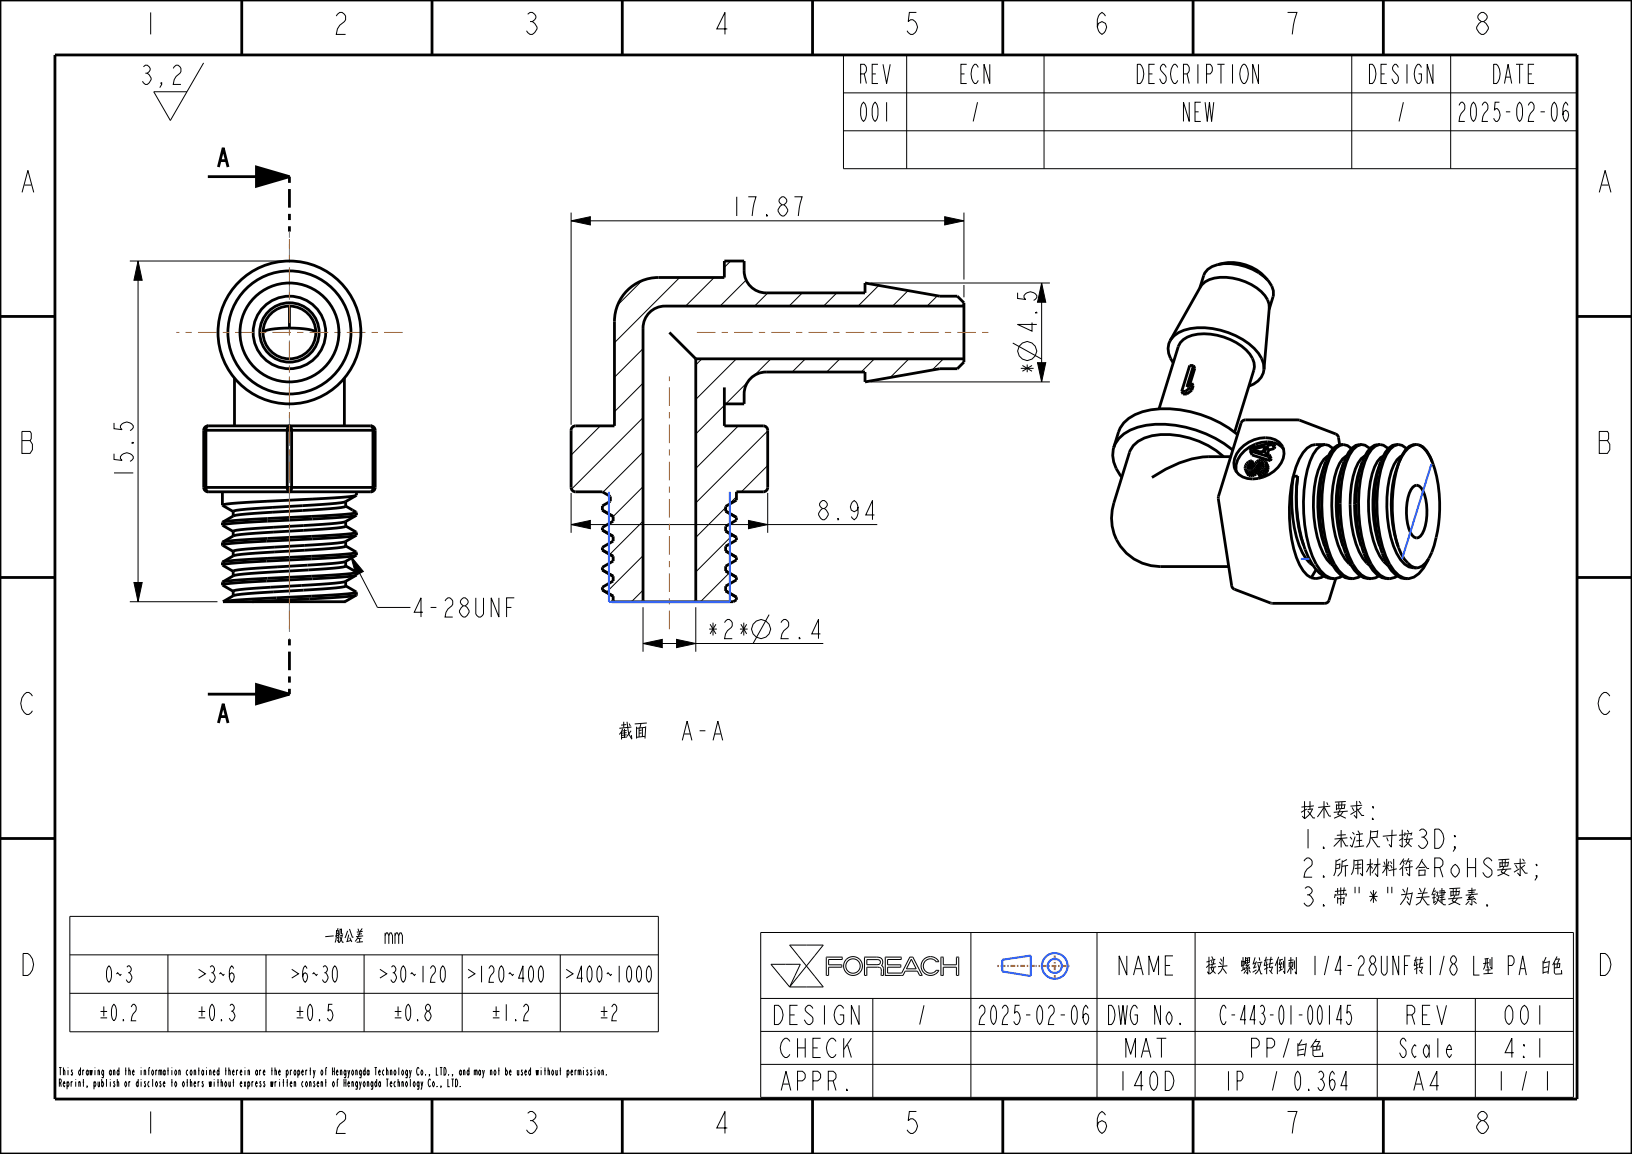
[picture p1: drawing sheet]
<svg xmlns="http://www.w3.org/2000/svg" width="297mm" height="210mm" viewBox="0 0 297 210" stroke-linecap="round" stroke-linejoin="round" font-family="sans-serif">
<g fill="none" stroke="#000" stroke-width=".18">
<path d="M26.1 12.2l.4-.3a.8 .8 0 0 1 .8 .8l-.5 .6a1.59 1.59 0 0 1 .7 1.2 1.15 1.15 0 0 1-1 .9l-.6-.6M26.5 13.3h.3M29.4 15.4l-.1-.3h.1v.3l-.3 .5M31.5 12.4l.6-.5h.3l.5 .5a1.35 1.35 0 0 1-.8 1.5l-.4 .6-.2 .9h1.4M37.1 11.4l-6.1 10.5-3-5.2h6M153.5 10h133.5v20.7h-133.5zM153.5 16.9h133.5M165 10v20.7M190 10v20.7M207 11.7a.96 .96 0 0 1 1 .9 2.6 2.6 0 0 1-.5 2.6h-.5zM229 11.7v3.5l-1-3.5v3.5M246 10v20.7"/>
<path d="M264 10v20.7M265.5 19.2l.4-.6h.3a1.25 1.25 0 0 1-.3 2l-.2 .6-.2 .9h1.1M285.3 19.2l-.3-.6a2.91 2.91 0 0 0 0 3.5 1.6 1.6 0 0 0 .3-1.7l-.3-.3-.4 .3-.2 .5M103.9 38.7v38.6M144.6 35.8h1.4l-.5 2.1-.2 1.4M153.5 23.8h133.5M171.9 39.4l3.5 .8-3.5 .7zM175.4 38.7v12.2M23.6 47.5h28.1M25.1 47.5l.8 3.5h-1.5zM25.1 47.5v62M103.9 40.2l3.5-.8v1.5z"/>
<path d="M103.9 40.2h71.5M116.8 51.1l-4.4 4.4M123.7 50.5l-11.9 11.9M130 50.5l-5.2 5.2M133 47.5l-1.2 1.2M135.8 51l-4.7 4.7M139.7 53.3l-2.4 2.4M146 53.3l-2.4 2.4M152.3 53.3l-2.4 2.4M158.4 51.5h32.7M159.9 51.9l-3.7 3.8M165.3 52.9l-2.9 2.8"/>
<path d="M170.6 53.8l-1.9 1.9M175.4 51.9v2.2M175.4 55.3l-.4 .4M189.6 51.5l.7 3.5h-1.5zM189.6 51.5v18M20.8 77v1l1.4 .2-.3-.4a1.12 1.12 0 0 1 1.8-.8l.6 .5v.3l-.6 .6M109.3 77.5l-5.4 5.3M117 63.5l-5.2 5.2M117 69.7l-5.2 5.2M117 76l-13 13M127.7 65.3l-1.1 1.1M131.8 73.8l-5.2 5.2"/>
<path d="M134 65.3l-7.4 7.4M134.4 77.5l-7.8 7.7M136.1 69.4l-4 4.1M139.7 78.4l-13.1 13.1M140.3 65.3l-3.1 3.1M146.6 65.3l-2.4 2.4M152.8 65.3l-2.4 2.4M158.4 69.5h32.7M159.1 65.3l-2.4 2.4M165.4 65.3l-3.4 3.4M171.7 65.3l-2.1 2M184.3 62.4l5.3 2.9"/>
<path d="M188.8 66h1.5l-.7 3.5zM103.9 95.5l3.5-.8v1.5zM103.9 89.7v7.3M103.9 95.5h55.8M117 88.6l-5.4 5.4M117 82.3l-7.3 7.3M117 94.8l-6 6.1M132.1 92.4l-5.5 5.4M133.3 97.4l-6.7 6.7M134 90.4l-1.4 1.5M136.2 94.7l3.5 .8-3.5 .7zM139.7 89.7v7.3"/>
<path d="M139.7 84.7l-4.8 4.8M159.1 93.7h-1.5l1.2-2.6v3.5M23.6 109.5h16M24.4 106h1.5l-.8 3.5zM63.8 101.2l2.3 2.8-1.3 .7zM63.8 101.2l4.9 9.3h6M92.2 110.5h.9M93.6 108.8h-1.4v3.5M117 117.1l3.5-.7v1.5zM117 117.1h32.8M117 110.5v8.1M117 101.1l-6.6 6.7"/>
<path d="M117 107.4l-2.1 2.1M123.1 116.4l3.5 .7-3.5 .8zM126.6 110.5v8.1M132.7 104.3l-5.2 5.2M140 111.9l-2.9 5.2M12.7 166.8h107.1v21h-107.1zM12.7 173.8h107.1M30.6 173.8v14M48.4 173.8v14M66.3 173.8v14M70.1 170.3l.2-.5h.2l.3 .5v1.5M84.1 173.8v14"/>
<path d="M102 173.8v14M138.4 169.7h147.9v30h-147.9zM140.3 175.5h5.3l-1.9 4.1zM143.7 172h6.1l-3 3.8zM146.8 175.8l3 3.8h-6.1M146.8 175.8l-3.1 3.8M150.8 177.5v-1.5h2.4v-.4h-2.4v-1h2.4l.1-.4h-2.9v3.3h.4M157.8 174.6l2.1 .1 .3 .1v.4l-.4 .3h-2zM157.8 177.5v-1.5h1.9l.4 .1 .2 .2 .1 1.2h.4M160.8 177.5v-1.3l-.4-.5 .2-.6-.2-.7-.7-.2h-2.3l-.1 3.3h.5M164.3 177.5h.1M165.9 174.6l.8 1.7h-1.7z"/>
<path d="M166.1 174.2h-.5l-1.5 2.9h-2.6v-1.1h2.4v-.4h-2.4v-1h2.5v-.4h-2.9v3.3h3.2M166.1 174.2h.1M166.1 174.2l1.7 3.3h-.4l-.4-.8h-2.3l-.4 .8M170.4 175l-.7-.5h-.8l-.6 .5-.3 .8 .3 .8 .6 .4h.8l.7-.4M170.4 176.6h.1M170.4 175h.1M170.4 176.6h.4M170.4 175h.5l-.4-.5-.5-.3-.7-.1-.7 .1-.5 .4-.3 .5-.2 .5 .1 .7 .5 .8 1 .4 1-.2 .7-.7M170.8 176.6h.1M171.2 174.2h.5v1.4h2.4v-1.4h.4v3.3h-.4v-1.5h-2.4v1.5h-.5zM176.7 169.7v30M199.6 169.7v30"/>
<path d="M217.5 169.7v30M12.7 180.8h107.1M50.7 195.1h.3l-.1-.4a.68 .68 0 0 0 0 1l.1-.3M52.1 195.1l.2-.4a.58 .58 0 0 1-.1 1l-.1-.4M52.1 194.7v1.4M52.8 197.2h.3l-.1-.4a.68 .68 0 0 0 0 1l.1-.3M52.8 194.7v1M53.1 194.8l-.2-.1-.1 .3M53.5 197.1l.2-.3 .1 1M53.5 196.8v1M53.7 194.7a.68 .68 0 0 1 0 1 .68 .68 0 0 1 0-1zM54.2 195.1l.2-.4a.58 .58 0 0 1-.1 1l-.1-.4"/>
<path d="M54.2 194.7v1.4M54.9 195.1h.3l-.1-.4a.68 .68 0 0 0 0 1l.1-.3M55.2 196.9l-.1-.1a.68 .68 0 0 0 0 1l.1-.2M55.6 194.7v1M55.8 196.8a.68 .68 0 0 1 0 1 .68 .68 0 0 1 0-1zM55.9 194.8l-.2-.1-.1 .3M56.3 197.1l.2-.3 .1 1M56.3 194.8h.3M56.3 196.8v1M56.5 194.3v1.4M57 194.7l.2 .8-.2 .6M57.3 196.9l-.1-.1-.1 .1a.52 .52 0 0 1 0 .9l-.1-.3"/>
<path d="M57.4 194.7l-.2 .8M57.7 197.2h.3l-.1-.4a.68 .68 0 0 0 0 1l.1-.3M58.4 197.1l.2-.3 .1 1M58.4 196.8v1M58.6 194.7a.68 .68 0 0 1 0 1 .68 .68 0 0 1 0-1zM59.1 196.9h.3M59.2 194.8h.2M59.3 196.4v1.4M59.5 194.4l-.1-.1-.1 .2v1.2M60.7 196.8a.68 .68 0 0 1 0 1 .68 .68 0 0 1 0-1zM61.3 196.9h.2M61.6 196.5l-.1-.1-.1 .2v1.2"/>
<path d="M81.5 196.4v1.4h.4M82.4 196.4v1.4M82.9 196.4h.2a1.23 1.23 0 0 1 0 1.4h-.2zM83.7 197.6l.1 .2zM101.8 194.8h.3M102 194.3v1.4M103.2 195.1l.2-.4a.58 .58 0 0 1-.1 1l-.1-.4M103.2 194.7v1.4M103.9 195.1h.3l-.1-.4a.68 .68 0 0 0 0 1l.1-.3M104.6 194.7v1M104.9 194.8l-.2-.1-.1 .3M105.2 195l.2-.3 .1 1"/>
<path d="M105.2 194.7v1M105.5 195l.2-.3v1M106.2 194.3v.1M106.2 194.7v1M107 194.8l-.1-.1-.1 .1a.52 .52 0 0 1 0 .9l-.1-.3M107.7 194.8l-.1-.1-.1 .1a.52 .52 0 0 1 0 .9l-.1-.3M108.3 194.3v.1M108.3 194.7v1M109 194.7a.68 .68 0 0 1 0 1 .68 .68 0 0 1 0-1zM109.5 195l.2-.3 .1 1M109.5 194.7v1M110.3 195.5l.1 .2z"/>
<path d="M138.4 181.7h147.9M138.4 187.7h147.9M138.4 193.7h147.9M158.8 181.7v18M178.2 183.5l.4-.6h.2a1.25 1.25 0 0 1-.2 2.1l-.3 .6-.1 .8h1M198 183.5l-.4-.6a2.91 2.91 0 0 0 0 3.5 1.6 1.6 0 0 0 .4-1.7l-.4-.3-.4 .3-.1 .6M223.1 183.5l-.3-.6a.94 .94 0 0 0-.7 .9 2.98 2.98 0 0 0 .5 2.6h.2l.3-.5M245.9 182.9h-.7l-.1 1.5 .2-.3h.2a1.77 1.77 0 0 1 0 2.3h-.2l-.3-.5M250.6 181.7v18M268.5 181.7v18"/>
<circle cx="186.9" cy="63.9" r="1.72"/>
<circle cx="138.5" cy="114.5" r="1.72"/>
<circle cx="155.2" cy="175.8" r="1.31"/>
<circle cx="155.2" cy="175.8" r="1.71"/>
</g>
<g fill="#000">
<path d="M46.7 30.4l6 1.7-6 1.8zM25.1 47.5l.8 3.5h-1.5zM103.9 40.2l3.5-.8v1.5zM171.9 39.4l3.5 .8-3.5 .7zM189.6 51.5l.7 3.5h-1.5zM188.8 66h1.5l-.7 3.5zM103.9 95.5l3.5-.8v1.5zM136.2 94.7l3.5 .8-3.5 .7zM24.4 106h1.5l-.8 3.5zM63.8 101.2l2.3 2.8-1.3 .7zM117 117.1l3.5-.7v1.5zM123.1 116.4l3.5 .7-3.5 .8z"/>
<path d="M46.7 124.6l6 1.7-6 1.8z"/>
</g>
<g fill="none" stroke="#000" stroke-width=".51">
<path d="M0 0h297v210h-297zM10 10h277v190h-277zM44 .1v10M78.6 .1v10M113.2 .1v10M147.9 .1v10M182.5 .1v10M217.1 .1v10M251.7 .1v10M37.8 32.1h14.9M46.7 30.4l6 1.7-6 1.8zM0 57.6h10"/>
<path d="M52.7 59.7l-3.4 .2a1.75 1.75 0 0 0-1.4 .6M52.7 55.7v4M52.7 59.7l3.4 .2a1.75 1.75 0 0 1 1.4 .6M175.4 55.7h-54.4a4 4 0 0 0-4 4v49.8M221.6 48.1a8.5 8.5 0 0 1 9.1 2.8M221.6 48.1a10.4 10.4 0 0 1 9.1 2.8M221.6 48.1a3.2 3.2 0 0 0-2.5 2M230.7 50.9a3.4 3.4 0 0 1 1 3.1M287 57.6h10M37.1 78.3v10.4M37.1 78.3h31.2M37.9 77.5l-.3 .2-.1 .6v10.4l.1 .5 .3 .3"/>
<path d="M37.9 77.5a.8 .8 0 0 0-.8 .8M37.9 77.5h29.6M52.5 77.6a.44 .44 0 0 1 .5 .1 .44 .44 0 0 1 .1 .5l-.1 10.8a.4 .4 0 0 1-.3 .5 .4 .4 0 0 1-.4-.5v-10.7zM67.5 77.5l.3 .2 .1 .6v10.4l-.1 .5-.3 .3M67.5 77.5a.8 .8 0 0 1 .8 .8M68.3 78.3v10.4M121.8 60.5l4.8 4.8M126.6 65.3v44.2M126.6 65.3h48.8M131.8 70.5v7h7.1a.8 .8 0 0 1 .8 .8v10.4a.8 .8 0 0 1-.8 .8h-4.9v1.5l-1.9 1.2v.8l1.9 1.2M131.8 73.5h3.6a5.3 5.3 0 0 1 1.2-4.6 4 4 0 0 1 2.8-1.2h18v1.8l13.6-2.4h3.2l1.2-1.2v-10.8l-1.2-1.2h-3.2l-13.6-2.4v1.8h-18a4 4 0 0 1-4-4v-1.8h-3.6v3h-12a8 8 0 0 0-8 8v19h-7.1a.8 .8 0 0 0-.8 .8v10.4a.8 .8 0 0 0 .8 .8h4.9l1.5 .8v.9l-1.5 .9v.7M215.1 71.2h.6"/>
<path d="M215.1 71.2l.2 .5h.7M215.7 71.2l.3 .5M216.7 70.5l-1 .7M216.7 70.5l.2 .5M216.9 71l-.9 .7M216.9 69.7l.2 .5-.2 .8M216.9 69.7l-.2 .8M217.2 66.5h-.7l-1.4 4.7M217.2 66.5l-1.2 3.9 .9-.7M217.2 66.5l.2 .5-.9 3M37.1 88.7a.8 .8 0 0 0 .8 .8M37.1 88.7h31.2"/>
<path d="M37.9 89.5h29.6M40.5 95v.1M40.5 98.7h.1M62.9 99.4l2 1.1-1.1 .3-2.2 .1-12.8 .7a50 50 0 0 0-8.3 .7M62.9 95.7l2 1.2-1.1 .2-2.2 .2-16.4 .9-4.7 .5M62.9 99.4l-.7 .2-2 .2-16.2 1.1a5.3 5.3 0 0 0-3.5 1.4M62.9 94.9v.9a2.44 2.44 0 0 1-1.6 .3l-17.4 1.2a5.2 5.2 0 0 0-3.4 1.4M62.9 91.3v.8a2.82 2.82 0 0 1-1.7 .4l-17.4 1.1-1.2 .2-2.1 1.2M62.9 98.5v.9M62.9 92.1l2 1.2-1.1 .2-2.2 .2-16.4 .8-4.7 .5M64.8 97.4l-4.3 .5-17.2 .9-2.2 .2-.6 .2 1.9 1.1M64.8 97.4a6.4 6.4 0 0 1-4.6 1.5l-16.2 1.1-1.6 .3v.9"/>
<path d="M64.8 93.8a5.4 5.4 0 0 1-3.5 1.4l-17.4 1.2-1.5 .3v.8M64.8 93.8l-4.3 .4-16.8 .9-2.2 .2-1 .3 1.9 1.1M64.8 90.2a5.5 5.5 0 0 1-3.6 1.4l-17.4 1.2-1.4 .3v.8M64.8 90.2l-4.2 .4-17.2 .9-2.2 .2-.7 .2 1.9 1.2M64.9 93.7l-.1 .1M64.9 97.4h-.1M64.9 90.1l-.1 .1M68.3 88.7a.8 .8 0 0 1-.8 .8M109.6 92.8l2 1.2v.8l-2 1.2v.5M109.6 96.5l2 1.1v.9l-2 1.1v.5M109.6 96.5l2 1.1M109.6 92.8l2 1.2"/>
<path d="M134 97.7v.1M134 94.1v.1M134 97.8v.5l-1.9 1.1v.9l1.9 1.1M134 94.2v.4l-1.9 1.2v.9l1.9 1.1M203.2 98.2h.1M203.2 98.2a8.9 8.9 0 0 0 8 4.9M219.9 83.1a16.9 16.9 0 0 0-7.7 2.3l-2.6 1.5M222.7 83.1a15.8 15.8 0 0 0-13-3.8 5.1 5.1 0 0 0-4.1 3l-2.9 9.2a9 9 0 0 0 .5 6.7M226.7 85.5l.6 1M226.7 85.5l.2 .3M226.9 85.8h.3M226.9 85.8l.4 .7"/>
<path d="M227.1 85l.1 .4 .3 .1M227.1 85l.2 .4M227.2 84.6l.4 .7M227.2 84.6l-.1 .4M227.2 85.8h.3M227.2 85.8l.4 .8M227.3 86.5l.3 .1M227.3 84.4l.4 .8M227.3 84.4l-.1 .2M227.5 82.1l.4 .7 3.3 1M227.5 82.1l3.4 1M227.5 85.8l.4 .8"/>
<path d="M227.5 84.3l.4 .7M227.5 84.3l-.2 .1M227.6 85.3l-.1 .1M227.6 86.6h.3M227.7 85.2l-.1 .1M227.7 84.2l.4 .8M227.7 84.2l-.2 .1M227.8 83.8a1.32 1.32 0 0 0-1.1 1.7M227.8 83.8l.4 .8-.1 .4M227.8 83.8l-.1 .4M227.8 85.8h-.3M227.8 85.8l.4 .7"/>
<path d="M227.9 85l-.2 .2M227.9 81.8l2.3-.6-.4 1.2zM228.1 85h-.2M228.2 86.5l-.3 .1M228.2 85.5l-.4 .3M228.2 85.5l.4 .8M228.5 85.3l.3 .7M228.5 85.3l-.3 .2M228.6 86.3l-.4 .2M228.6 85l.4 .7-.2 .3M228.6 85l-.1 .3M228.8 84.6l.3 .7"/>
<path d="M228.8 84.6l-.2 .4M228.8 86l-.2 .3M228.9 84.3l.4 .8M228.9 84.3l-.1 .3M228.9 86l.4 .8 .3-.1M229.1 85.3l-.2 .7M229.1 84.1l.4 .8M229.1 84.1l-.2 .2M229.3 86h-.4M229.3 86l.3 .7M229.3 85.1l-.2 .2M229.4 84h.2"/>
<path d="M229.4 84l.4 .8M229.4 84l-.3 .1M229.5 84.9l-.2 .2M229.6 84l.3 .3v.3M229.6 84l.3 .6M229.7 85.8l-.4 .2M229.7 85.8l.4 .7M229.8 84.8l-.3 .1M229.8 84.8h.1M229.9 82.1l-.5 .2M229.9 84.6a1.01 1.01 0 0 1-.8 1M230.1 85.5l-.4 .3"/>
<path d="M230.1 85.5l.3 .7M230.1 86.5l-.5 .2M230.2 85.1l.4 .8M230.2 85.1l-.1 .4M230.3 84l.1 .3M230.3 84a1.2 1.2 0 0 0-1.2-.3 1.2 1.2 0 0 0-.8 .9 .93 .93 0 0 1-.8 .9M230.3 84l.5 1M230.4 84.6l.4 .7M230.4 84.6l-.2 .5M230.4 84.3v.3M230.4 84.3l.4 .7M230.4 86.2l-.3 .3"/>
<path d="M230.5 81.1l.4 .8M230.5 81.1l-.4 1.3 .9 .3M230.6 85.9l-.2 .3M230.8 85.3l-.2 .6M230.8 85v.3M230.9 83.1l.3 .7M230.9 81.9l-.2 .7M231 82.7l.3 .8-.1 .3M231 82.7l-.1 .4M231.5 80.9l-1 .2M231.5 80.9l.4 .7M231.7 80.5l-4 1-.2 .6"/>
<path d="M231.7 80.5l.3 .7-.1 .4M231.7 80.5l-.2 .4M231.9 81.6l-1 .3M235.4 86.7a25.4 25.4 0 0 0 1.6 13.8l.6 1.1 .7 .8 .7 .5M235.4 86.7a28.2 28.2 0 0 0 .5 14.7 6.1 6.1 0 0 0 2.7 3.7M235.4 86.7h.8M236.2 86.7a26.3 26.3 0 0 0 2.6 16 5 5 0 0 0 3.6 2.6M236.2 86.7a27.3 27.3 0 0 0 1 12.5M239.4 80.9a3.8 3.8 0 0 0-3 2.6l-1 3.2M241.2 84.1a27.5 27.5 0 0 0 .5 17.2 6.6 6.6 0 0 0 3.1 3.8l.9 .2M241.2 84.1a22.4 22.4 0 0 0-.2 15.3M241.7 83a3.6 3.6 0 0 0-1.8 2.6 22.8 22.8 0 0 0 .9 15.1l.7 1.1 1 1"/>
<path d="M242.6 81.7a1.78 1.78 0 0 0-3 0 11.6 11.6 0 0 0-2 5.6 26.5 26.5 0 0 0 1.9 15.4 4.1 4.1 0 0 0 3.5 2.6l.9-.2 .4-.3M243.8 80.9l-.2-1.4-.3-.4-6.9-2.7-10.1 .1-.4 .5-4.2 13.4 2.5 16.2 .3 .5 6.9 2.7h9.7a.8 .8 0 0 0 .8-.6l1.2-3.9M244 80.9a3.3 3.3 0 0 0-2.5 2.5l-.3 .7M244.6 84.1a27.5 27.5 0 0 0 .5 17.2 6.6 6.6 0 0 0 3 3.8l1 .2M244.6 84.1a22.8 22.8 0 0 0-.2 15.3M245.1 83a3.5 3.5 0 0 0-1.8 2.5 22.8 22.8 0 0 0 .8 15.1l.7 1.1 1.1 1.1M245.9 81.7a1.8 1.8 0 0 0-2.7-.2 9.7 9.7 0 0 0-2.1 4.8 28.3 28.3 0 0 0 1.1 15 6.4 6.4 0 0 0 3.2 3.9 2.31 2.31 0 0 0 2.2-.4M247.4 80.9a3.3 3.3 0 0 0-2.5 2.5l-.3 .7M247.9 84.1a27.5 27.5 0 0 0 .6 17.4 6.5 6.5 0 0 0 3 3.6l.9 .2M247.9 84.1a22.8 22.8 0 0 0-.2 15.3M248.4 83a3.4 3.4 0 0 0-1.7 2.3 22.8 22.8 0 0 0 .6 15.1l.7 1.2 .7 .9 .5 .3M249.3 81.7a1.8 1.8 0 0 0-3.1 .1 12.2 12.2 0 0 0-2 5.7 26.4 26.4 0 0 0 2 15.2 4.2 4.2 0 0 0 3.3 2.6l.8-.1 .7-.4"/>
<path d="M250.7 80.9a3.2 3.2 0 0 0-2.4 2.4l-.4 .8M251.3 84.1a27.5 27.5 0 0 0 .5 17.2 6.4 6.4 0 0 0 3.2 3.9l.7 .1M251.3 84.1a22.6 22.6 0 0 0-.2 15.3M251.8 83a4.5 4.5 0 0 0-2.1 3.2 22.7 22.7 0 0 0 1.4 15l.7 1 .8 .7M252.6 81.7a1.78 1.78 0 0 0-3 .1 11.7 11.7 0 0 0-2 5.5 26.5 26.5 0 0 0 1.9 15.4 4.1 4.1 0 0 0 3.5 2.6l.9-.2 .4-.3M254.1 80.9a3.3 3.3 0 0 0-2.6 2.5l-.2 .7M254.6 84.2a22.8 22.8 0 0 0-.2 15.2M254.6 84.2a26.1 26.1 0 0 0-.1 15.5 5.7 5.7 0 0 0 3 3.6h.3M255.1 83a3.8 3.8 0 0 0-1.9 2.7 22.8 22.8 0 0 0 1 15 3.8 3.8 0 0 0 3.6 2.6M256 81.7a1.78 1.78 0 0 0-3 0 11.6 11.6 0 0 0-2.1 5.6 26.5 26.5 0 0 0 2 15.4 4 4 0 0 0 3.5 2.6 4.9 4.9 0 0 0 3.4-3.3l.2-.3M257.4 80.9a2.79 2.79 0 0 0-2.3 2l-.5 1.3M258.2 80.9a4.6 4.6 0 0 1 2.5 3.2"/>
<path d="M258.2 80.9a2.4 2.4 0 0 0-2.6 1.4l-1 1.9M258.2 80.9a7 7 0 0 1 2.9 4.5 24.2 24.2 0 0 1-1.1 16.2 2.73 2.73 0 0 1-2.2 1.7M0 105.1h10M40.5 102.3h.1M40.5 105.9v.1M42.4 103.9v.9M62.9 106.6l2 1.2-.8 .2-2.2 .2-17.3 .9-4 .4M62.9 103l2 1.1-1.1 .3-2.2 .2-16.4 .8-4.7 .5M62.9 105.8v.8a2.78 2.78 0 0 1-1.7 .4l-17.3 1.1a5.1 5.1 0 0 0-3.3 1.4M62.9 102.2v.8l-1.2 .3-17.2 1.2a5.8 5.8 0 0 0-4 1.4M62.9 109.4l-22.3 .1M64.8 104.7a5.8 5.8 0 0 1-3.8 1.4l-17.3 1.2-1.3 .3v.8"/>
<path d="M64.8 104.7l-4.3 .4-17.1 .9-2.2 .2-.7 .2 1.9 1.2M64.8 101l-2 1.2-1.2 .2-17.3 1.2a3.4 3.4 0 0 0-1.9 .3M64.8 108.3l-2.1 1.2M64.8 108.3l-4.7 .5-14.2 .7M64.8 101l-.3 .1a344.6 344.6 0 0 1-19.7 1.2l-3.6 .3-.7 .2 1.9 1.2M64.9 104.6l-.1 .1M64.9 108.3h-.1M64.9 101h-.1M109.6 107.3l2 1.2v.9l-.3 .1h22.1l.6-.3v-.5M109.6 107.3l2 1.2M109.6 103.7l2 1.2v.8l-2 1.2v.4M109.6 100.1l2 1.1"/>
<path d="M109.6 100.1l2 1.1v.9l-2 1.1v.5M109.6 103.7l2 1.2M134 105h.1M134 101.4h.1M134 108.6v.1M134 105v.5l-1.9 1.2v.8l1.9 1.2M134 101.4v.5l-1.9 1.1v.9l1.9 1.1M211.2 103.1h.1M239.5 103.6l-.9 1.5M240.9 104.8l-.4 .3-1 .2-.9-.2M287 105.1h10M37.8 126.3h14.9"/>
<path d="M46.7 124.6l6 1.7-6 1.8zM0 152.6h10M287 152.6h10M44 200.1v10M78.6 200.1v10M113.2 200.1v10M147.9 200.1v10M182.5 200.1v10M217.1 200.1v10M251.7 200.1v10"/>
<circle cx="52.7" cy="60.5" r="11.2"/>
<circle cx="52.7" cy="60.5" r="6.6"/>
<circle cx="52.7" cy="60.5" r="4.8"/>
<circle cx="52.7" cy="60.5" r="5.4"/>
</g>
<g fill="none" stroke="#36f" stroke-width=".38">
<path d="M187.6 173.9v3.7l-5.2-.8v-2.1l5.2-.8"/>
<circle cx="192" cy="175.8" r="2.34"/>
<circle cx="192" cy="175.8" r="1.29"/>
</g>
<path d="M181.5 175.8h6.8M191.9 173.3l.1 5M194.6 175.8h-6.2" fill="none" stroke="#c66" stroke-width=".38" stroke-dasharray=".3 .3 .9 .3" stroke-linecap="butt"/>
<path d="M52.7 32.1v10M52.7 116.3v10" fill="none" stroke="#000" stroke-width=".51" stroke-dasharray="1.1 1.1 3.4 1.1" stroke-linecap="butt"/>
<path d="M52.7 42.1v13.6M52.7 59.7v56.6" fill="none" stroke="#7c7c85" stroke-width=".18" stroke-dasharray="1.1 1.1 3.4 1.1" stroke-linecap="butt"/>
<!-- layer: 02___PRT_ALL_AXES -->
<g fill="none" stroke="#000" stroke-width=".51">
<path d="M219.1 50.1l-.7 2.3M231.7 54l-.7 2.3M42.7 68.8v8.7M62.7 68.8v8.7M210.9 74.4l3.5-11.3a3.8 3.8 0 0 1 3.6-2.3 11.2 11.2 0 0 1 9.5 3.6 3.2 3.2 0 0 1 .7 2.9l-3.5 11.4M213 62l5.5-9.8a4.8 4.8 0 0 1 4.7-1.7 9.4 9.4 0 0 1 7.5 4.1l.2 .7 .1 .7-1 11.2M213 62a5.6 5.6 0 0 1 4.9-2.4 14 14 0 0 1 11.1 4.7 4.3 4.3 0 0 1 1 2.9M213 62a3.6 3.6 0 0 0 .5 4M225.2 79.1a20.9 20.9 0 0 0-15.8-4.5 7.7 7.7 0 0 0-5.6 3.3l-1.1 3.5M230 67.2a3.6 3.6 0 0 1-2.7 3.1M40.5 89.5v2.4M40.5 95.1v.5"/>
<path d="M40.5 98.7v.5M64.9 89.5v.6M64.9 93.3v.4M64.9 96.9v.5M202.7 81.4a5.8 5.8 0 0 1 4.3-3.7 20 20 0 0 1 15.8 3l1.5 1.2M202.7 81.4a5.9 5.9 0 0 0 1.5 5.4M219.9 83.1h4.1M225.6 81.8a6 6 0 0 1 6.5-1.8 2.79 2.79 0 0 1 1.1 4.2 6 6 0 0 1-7.1 2.6 2.79 2.79 0 0 1-1-4.2zM231.6 80.5a5.9 5.9 0 0 0-6.7 4.1l.2 1.3M231.7 80.5l.9 .3 .7 .5 .3 .5M239.4 80.9h1.8M244 80.9h.5"/>
<path d="M247.4 80.9h.4M250.7 80.9h.5M254.1 80.9h.4M257.1 88.6a.91 .91 0 0 1 1.5 .2 9.7 9.7 0 0 1 .2 8.3 1.01 1.01 0 0 1-.8 .8 1.01 1.01 0 0 1-1-.5 9.7 9.7 0 0 1-.2-8.3zM257.4 80.9h.4M40.5 102.3v.5M40.5 106v.4M64.9 100.5v.5M64.9 104.1v.5M64.9 107.8v.5M211.2 103.1h12.4M242.4 105.3h.4"/>
<path d="M245.7 105.3h.5M249.1 105.3h.4M252.4 105.3h.4M255.7 105.3h.5"/>
<circle cx="52.7" cy="60.5" r="13"/>
<circle cx="52.7" cy="60.5" r="9"/>
</g>
<path d="M52.7 60.5v8M52.7 60.5v-17" fill="none" stroke="#963" stroke-width=".18" stroke-dasharray="1.1 1.1 3.4 1.1" stroke-dashoffset=".6" stroke-linecap="butt"/>
<path d="M73.3 60.5h-41.2M126.8 60.5h53.6M52.7 114.5v-46M121.8 114.5v-46" fill="none" stroke="#963" stroke-width=".18" stroke-dasharray="1.1 1.1 3.4 1.1" stroke-dashoffset="2.3" stroke-linecap="butt"/>
<!-- layer: 03___PRT_ALL_CURVES -->
<path d="M132.8 89.5v20h-22v-20M260.5 84.5l-5.3 17.2M236.7 101.7h1.6" fill="none" stroke="#36f" stroke-width=".38"/>
<g font-size="5.2">
<text x="26.1" y="6.3">1</text>
<text x="60.7" y="6.3">2</text>
<text x="95.4" y="6.3">3</text>
<text x="130" y="6.3">4</text>
<text x="164.6" y="6.3">5</text>
<text x="199.2" y="6.3">6</text>
<text x="233.9" y="6.3">7</text>
<text x="268.5" y="6.3">8</text>
<text x="3.8" y="35">A</text>
<text x="290.8" y="35">A</text>
<text x="3.8" y="82.5">B</text>
<text x="290.8" y="82.5">B</text>
<text x="3.8" y="130">C</text>
<text x="290.8" y="130">C</text>
<text x="3.8" y="177.5">D</text>
<text x="290.8" y="177.5">D</text>
<text x="26.1" y="206.3">1</text>
<text x="60.7" y="206.3">2</text>
<text x="95.4" y="206.3">3</text>
<text x="130" y="206.3">4</text>
<text x="164.6" y="206.3">5</text>
<text x="199.2" y="206.3">6</text>
<text x="233.9" y="206.3">7</text>
<text x="268.5" y="206.3">8</text>
</g>
<g font-size="4.6">
<text x="156.7" y="15.2">REV</text>
<text x="174.9" y="15.2">ECN</text>
<text x="208.6" y="15.2">DESCRIPTION</text>
<text x="249.9" y="15.2">DESIGN</text>
<text x="272.1" y="15.2">DATE</text>
<text x="156.7" y="22.1">001</text>
<text x="176.6" y="22.1">/</text>
<text x="215.4" y="22.1">NEW</text>
<text x="254.1" y="22.1">/</text>
<text x="267" y="22.1">2025-02-06</text>
<text x="39.2" y="30.4">A</text>
<text x="132.7" y="39.3">17.87</text>
<text x="188.7" y="61" transform="rotate(-90 188.7 61)">4.5</text>
<text x="188.7" y="68.4" transform="rotate(-90 188.7 68.4)">*</text>
<text x="24.3" y="87.5" transform="rotate(-90 24.3 87.5)">15.5</text>
<text x="148.5" y="94.6">8.94</text>
<text x="74.7" y="112.3">4-28UNF</text>
<text x="128.4" y="116.2">*2*</text>
<text x="141.4" y="116.2">2.4</text>
<text x="39.2" y="131.6">A</text>
<text x="110" y="134.7">截面</text>
<text x="125.2" y="134.7">A-A</text>
<text x="236.6" y="149.1">技术要求:</text>
<text x="236.6" y="154.4">1.未注尺寸按3D;</text>
<text x="236.6" y="159.6">2.所用材料符合RoHS要求;</text>
<text x="236.6" y="164.9">3.带&quot;*&quot;为关键要素.</text>
<text x="204" y="177.4">NAME</text>
<text x="216.1" y="177.4">接头 螺纹转倒刺 1/4-28UNF转1/8 L型 PA 白色</text>
<text x="141.8" y="186.4">DESIGN</text>
<text x="166.9" y="186.4">/</text>
<text x="179.6" y="186.4">2025-02-06</text>
<text x="202.6" y="186.4">DWG No.</text>
<text x="224.1" y="186.4">C-443-01-00145</text>
<text x="256.2" y="186.4">REV</text>
<text x="274" y="186.4">001</text>
<text x="143" y="192.4">CHECK</text>
<text x="205.2" y="192.4">MAT</text>
<text x="227.6" y="192.4">PP /白色</text>
<text x="255.3" y="192.4">Scale</text>
<text x="274" y="192.4">4:1</text>
<text x="143" y="198.4">APPR.</text>
<text x="204" y="198.4">140D</text>
<text x="222.9" y="198.4">IP</text>
<text x="230.9" y="198.4">/</text>
<text x="236.1" y="198.4">0.364</text>
<text x="257.3" y="198.4">A4</text>
<text x="272.4" y="198.4">1</text>
<text x="276.6" y="198.4">/ 1</text>
</g>
<g font-size="3.9">
<text x="57.5" y="171.8">一般公差</text>
<text x="72.1" y="171.8">mm</text>
<text x="19.4" y="178.8">0~3</text>
<text x="35.8" y="178.8">＞3~6</text>
<text x="52.9" y="178.8">＞6~30</text>
<text x="69.3" y="178.8">＞30~120</text>
<text x="85.7" y="178.8">＞120~400</text>
<text x="103.6" y="178.8">＞400~1000</text>
<text x="18" y="185.8">±0.2</text>
<text x="35.8" y="185.8">±0.3</text>
<text x="53.7" y="185.8">±0.5</text>
<text x="71.5" y="185.8">±0.8</text>
<text x="89.4" y="185.8">±1.2</text>
<text x="108.7" y="185.8">±2</text>
</g>
<g font-size="1.8">
<text x="10.6" y="195.7">This drawing and the information contained therein are the property of</text>
<text x="10.6" y="197.8">Reprint, publish or disclose to others without express written consent of</text>
<text x="60.3" y="195.7">Hengyongda Technology Co., LTD., and may not be used without permission.</text>
<text x="62.4" y="197.8">Hengyongda Technology Co., LTD.</text>
</g>
</svg>
